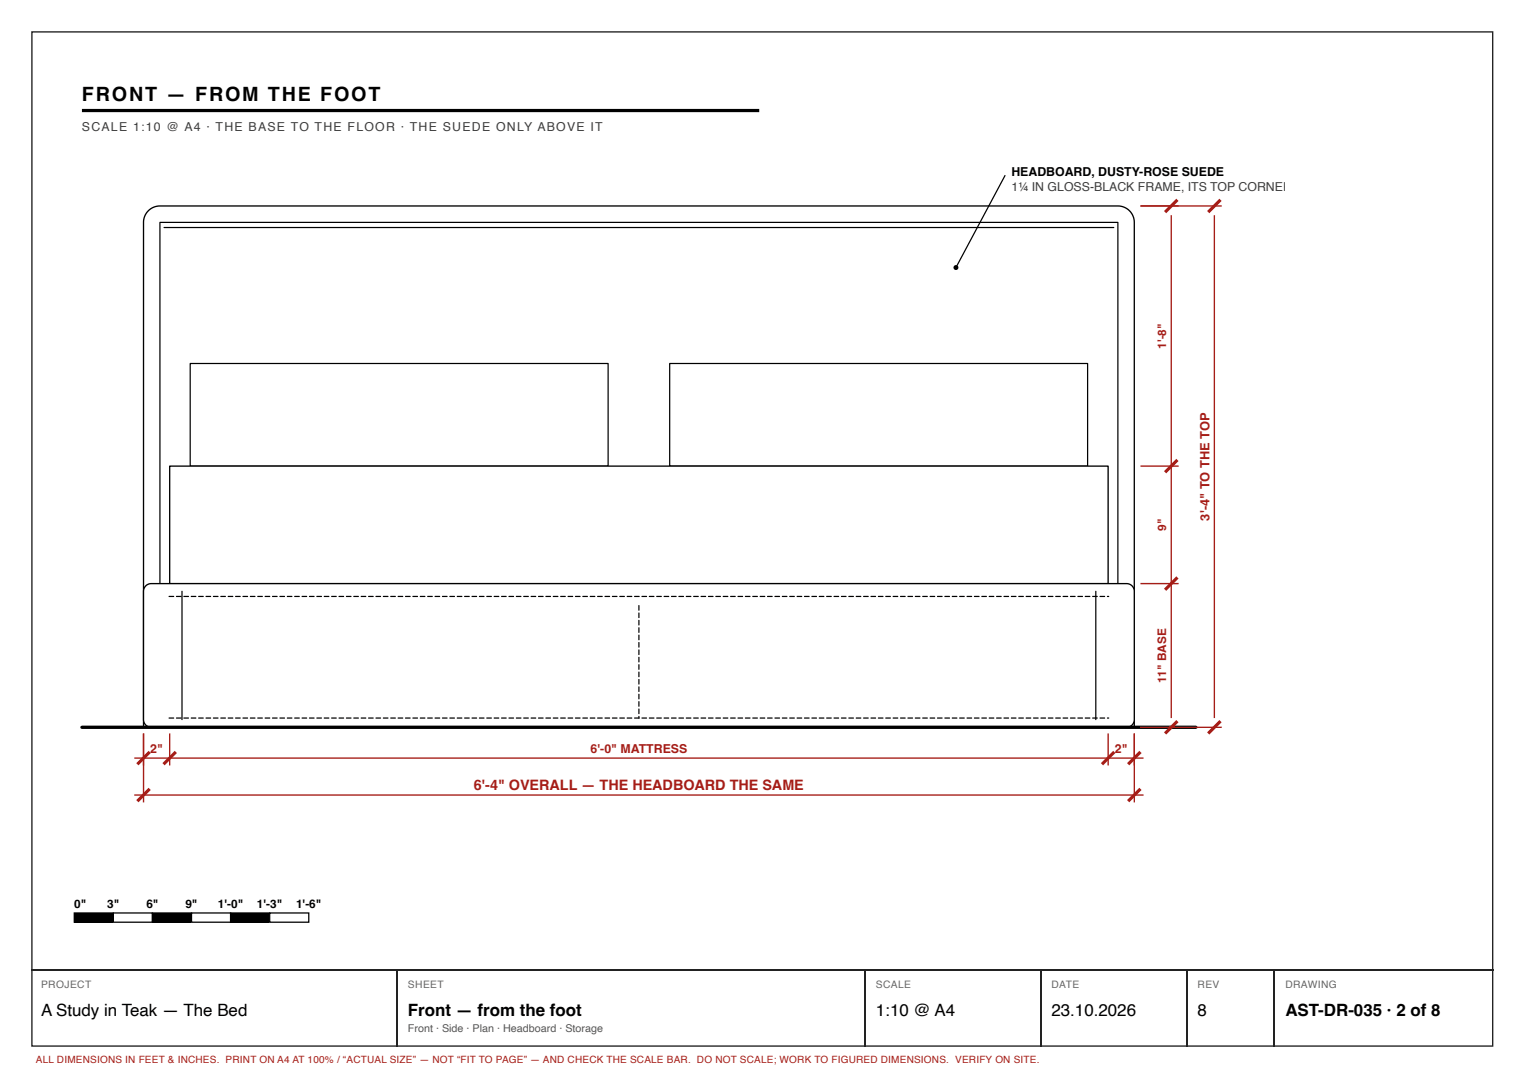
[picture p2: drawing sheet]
<svg xmlns="http://www.w3.org/2000/svg" width="297mm" height="210mm" viewBox="0 0 297 210" stroke-linecap="round" stroke-linejoin="round" font-family="sans-serif">
<path d="M6.2 6.2h284.7v197.7h-284.7z" fill="none" stroke="#222" stroke-width=".26"/>
<path d="M16 21.5h132" fill="none" stroke="#000" stroke-width=".63" stroke-linecap="butt"/>
<path d="M28.9 41.1l1-.7 1.3-.3h186.7a3.2 3.2 0 0 1 3.2 3.2v98.4h-193.1v-98.4l.2-1.2z" fill="#fff"/>
<path d="M28.9 41.1l1-.7 1.3-.3h186.7a3.2 3.2 0 0 1 3.2 3.2v98.4h-193.1v-98.4l.2-1.2z" fill="none" stroke="#000" stroke-width=".26"/>
<path d="M31.2 43.3h186.7v70.4h-186.7z" fill="#fff"/>
<path d="M31.2 43.3h186.7v70.4h-186.7zM32 44.3h185.1" fill="none" stroke="#000" stroke-width=".24"/>
<path d="M37.1 70.8h81.4v20h-81.4z" fill="#fff"/>
<path d="M37.1 70.8h81.4v20h-81.4z" fill="none" stroke="#000" stroke-width=".24"/>
<path d="M130.5 70.8h81.5v20h-81.5z" fill="#fff"/>
<path d="M130.5 70.8h81.5v20h-81.5z" fill="none" stroke="#000" stroke-width=".24"/>
<path d="M33.1 90.8h182.9v22.9h-182.9z" fill="#fff"/>
<path d="M33.1 90.8h182.9v22.9h-182.9z" fill="none" stroke="#000" stroke-width=".26"/>
<path d="M28.4 114.2l.5-.3 .6-.2h190.1a1.5 1.5 0 0 1 1.5 1.5v25a1.5 1.5 0 0 1-1.5 1.5h-190.1a1.5 1.5 0 0 1-1.5-1.5v-25l.1-.5z" fill="#fff"/>
<path d="M28.4 114.2l.5-.3 .6-.2h190.1a1.5 1.5 0 0 1 1.5 1.5v25a1.5 1.5 0 0 1-1.5 1.5h-190.1a1.5 1.5 0 0 1-1.5-1.5v-25l.1-.5z" fill="none" stroke="#000" stroke-width=".26"/>
<g fill="#000">
<path d="M14.5 177.9h7.6v1.8h-7.6z"/>
<path d="M32.9 116.2l.9-.1 .2 .1-.2 .2h-.8zM34.3 116.2l1-.1 .1 .1-.1 .2h-.9zM35.8 116.2l.9-.1 .1 .1-.1 .2h-.9zM37.2 116.2l1-.1 .1 .1-.1 .2h-.9zM38.6 116.2l1-.1 .1 .1-.1 .2h-.9zM40.1 116.2l.9-.1 .2 .1-.2 .2h-.8zM41.5 116.2l1-.1 .1 .1-.1 .2h-.9zM43 116.2l.9-.1 .1 .1-.1 .2h-.9zM44.4 116.2l1-.1 .1 .1-.1 .2h-.9zM45.8 116.2l1-.1 .1 .1-.1 .2h-.9zM47.3 116.2l.9-.1 .2 .1-.2 .2h-.8zM48.7 116.2l1-.1 .1 .1-.1 .2h-.9zM50.2 116.2l.9-.1 .1 .1-.1 .2h-.9zM51.6 116.2l1-.1 .1 .1-.1 .2h-.9zM53 116.2l1-.1 .1 .1-.1 .2h-.9zM54.5 116.2l.9-.1 .2 .1-.2 .2h-.8zM55.9 116.2l1-.1 .1 .1-.1 .2h-.9zM57.4 116.2l.9-.1 .1 .1-.1 .2h-.9zM58.8 116.2l1-.1 .1 .1-.1 .2h-.9zM60.2 116.2l1-.1 .1 .1-.1 .2h-.9zM61.7 116.2l.9-.1 .2 .1-.2 .2h-.8zM63.1 116.2l1-.1 .1 .1-.1 .2h-.9zM64.6 116.2l.9-.1 .1 .1-.1 .2h-.9zM66 116.2l1-.1 .1 .1-.1 .2h-.9zM67.4 116.2l1-.1 .1 .1-.1 .2h-.9zM68.9 116.2l.9-.1 .2 .1-.2 .2h-.8zM70.3 116.2l1-.1 .1 .1-.1 .2h-.9zM71.8 116.2l.9-.1 .1 .1-.1 .2h-.9zM73.2 116.2l1-.1 .1 .1-.1 .2h-.9zM74.6 116.2l1-.1 .1 .1-.1 .2h-.9zM76.1 116.2l.9-.1 .2 .1-.2 .2h-.8zM77.5 116.2l1-.1 .1 .1-.1 .2h-.9zM79 116.2l.9-.1 .1 .1-.1 .2h-.9zM80.4 116.2l1-.1 .1 .1-.1 .2h-.9zM81.8 116.2l1-.1 .1 .1-.1 .2h-.9zM83.3 116.2l.9-.1 .2 .1-.2 .2h-.8zM84.7 116.2l1-.1 .1 .1-.1 .2h-.9zM86.2 116.2l.9-.1 .1 .1-.1 .2h-.9zM87.6 116.2l1-.1 .1 .1-.1 .2h-.9zM89 116.2l1-.1 .1 .1-.1 .2h-.9zM90.5 116.2l.9-.1 .2 .1-.2 .2h-.8zM91.9 116.2l1-.1 .1 .1-.1 .2h-.9zM93.4 116.2l.9-.1 .1 .1-.1 .2h-.9zM94.8 116.2l1-.1 .1 .1-.1 .2h-.9zM96.2 116.2l1-.1 .1 .1-.1 .2h-.9zM97.7 116.2l.9-.1 .2 .1-.2 .2h-.8zM99.1 116.2l1-.1 .1 .1-.1 .2h-.9zM100.6 116.2l.9-.1 .1 .1-.1 .2h-.9zM102 116.2l1-.1 .1 .1-.1 .2h-.9zM103.4 116.2l1-.1 .1 .1-.1 .2h-.9zM104.9 116.2l.9-.1 .2 .1-.2 .2h-.8zM106.3 116.2l1-.1 .1 .1-.1 .2h-.9zM107.8 116.2l.9-.1 .1 .1-.1 .2h-.9zM109.2 116.2l1-.1 .1 .1-.1 .2h-.9zM110.6 116.2l1-.1 .1 .1-.1 .2h-.9zM112.1 116.2l.9-.1 .2 .1-.2 .2h-.8zM113.5 116.2l1-.1 .1 .1-.1 .2h-.9zM115 116.2l.9-.1 .1 .1-.1 .2h-.9zM116.4 116.2l.9-.1 .2 .1-.2 .2h-.8zM117.8 116.2l1-.1 .1 .1-.1 .2h-.9zM119.3 116.2l.9-.1 .1 .1-.1 .2h-.8zM120.7 116.2l1-.1 .1 .1-.1 .2h-.9zM122.2 116.2l.9-.1 .1 .1-.1 .2h-.9zM123.6 116.2l.9-.1 .2 .1-.2 .2h-.8zM125 116.2l1-.1 .1 .1-.1 .2h-.9zM126.5 116.2l.9-.1 .1 .1-.1 .2h-.8zM127.9 116.2l1-.1 .1 .1-.1 .2h-.9zM129.4 116.2l.9-.1 .1 .1-.1 .2h-.9zM130.8 116.2l.9-.1 .2 .1-.2 .2h-.8zM132.2 116.2l1-.1 .1 .1-.1 .2h-.9zM133.7 116.2l.9-.1 .1 .1-.1 .2h-.8zM135.1 116.2l1-.1 .1 .1-.1 .2h-.9zM136.6 116.2l.9-.1 .1 .1-.1 .2h-.9zM138 116.2l.9-.1 .2 .1-.2 .2h-.8zM139.4 116.2l1-.1 .1 .1-.1 .2h-.9zM140.9 116.2l.9-.1 .1 .1-.1 .2h-.8zM142.3 116.2l1-.1 .1 .1-.1 .2h-.9zM143.8 116.2l.9-.1 .1 .1-.1 .2h-.9zM145.2 116.2l.9-.1 .2 .1-.2 .2h-.8zM146.6 116.2l1-.1 .1 .1-.1 .2h-.9zM148.1 116.2l.9-.1 .1 .1-.1 .2h-.8zM149.5 116.2l1-.1 .1 .1-.1 .2h-.9zM151 116.2l.9-.1 .1 .1-.1 .2h-.9zM152.4 116.2l.9-.1 .2 .1-.2 .2h-.8zM153.8 116.2l1-.1 .1 .1-.1 .2h-.9zM155.3 116.2l.9-.1 .1 .1-.1 .2h-.8zM156.7 116.2l1-.1 .1 .1-.1 .2h-.9zM158.2 116.2l.9-.1 .1 .1-.1 .2h-.9zM159.6 116.2l.9-.1 .2 .1-.2 .2h-.8zM161 116.2l1-.1 .1 .1-.1 .2h-.9zM162.5 116.2l.9-.1 .1 .1-.1 .2h-.8zM163.9 116.2l1-.1 .1 .1-.1 .2h-.9zM165.4 116.2l.9-.1 .1 .1-.1 .2h-.9zM166.8 116.2l.9-.1 .2 .1-.2 .2h-.8zM168.2 116.2l1-.1 .1 .1-.1 .2h-.9zM169.7 116.2l.9-.1 .1 .1-.1 .2h-.8zM171.1 116.2l1-.1 .1 .1-.1 .2h-.9zM172.6 116.2l.9-.1 .1 .1-.1 .2h-.9zM174 116.2l.9-.1 .2 .1-.2 .2h-.8zM175.4 116.2l1-.1 .1 .1-.1 .2h-.9zM176.9 116.2l.9-.1 .1 .1-.1 .2h-.8zM178.3 116.2l1-.1 .1 .1-.1 .2h-.9zM179.8 116.2l.9-.1 .1 .1-.1 .2h-.9zM181.2 116.2l.9-.1 .2 .1-.2 .2h-.8zM182.6 116.2l1-.1 .1 .1-.1 .2h-.9zM184.1 116.2l.9-.1 .1 .1-.1 .2h-.8zM185.5 116.2l1-.1 .1 .1-.1 .2h-.9zM187 116.2l.9-.1 .1 .1-.1 .2h-.9zM188.4 116.2l.9-.1 .2 .1-.2 .2h-.8zM189.8 116.2l1-.1 .1 .1-.1 .2h-.9zM191.3 116.2l.9-.1 .1 .1-.1 .2h-.8zM192.7 116.2l1-.1 .1 .1-.1 .2h-.9zM194.2 116.2l.9-.1 .1 .1-.1 .2h-.9zM195.6 116.2l.9-.1 .2 .1-.2 .2h-.8zM197 116.2l1-.1 .1 .1-.1 .2h-.9zM198.5 116.2l.9-.1 .1 .1-.1 .2h-.8zM199.9 116.2l1-.1 .1 .1-.1 .2h-.9zM201.4 116.2l.9-.1 .1 .1-.1 .2h-.9zM202.8 116.2l.9-.1 .2 .1-.2 .2h-.8zM204.2 116.2l1-.1 .1 .1-.1 .2h-.9zM205.7 116.2l.9-.1 .1 .1-.1 .2h-.8zM207.1 116.2l1-.1 .1 .1-.1 .2h-.9zM208.6 116.2l.9-.1 .1 .1-.1 .2h-.9zM210 116.2l.9-.1 .2 .1-.2 .2h-.8zM211.4 116.2l1-.1 .1 .1-.1 .2h-.9zM212.9 116.2l.9-.1 .1 .1-.1 .2h-.8zM214.3 116.2l1-.1 .1 .1-.1 .2h-.9zM215.8 116.2l.3-.1 .1 .2h-.4z"/>
<path d="M124.4 118h.2v.9l-.1 .1-.1-.1zM124.4 119.4l.2 .1v.8l-.1 .2-.1-.2zM124.4 120.8l.2 .1v.9l-.1 .1-.1-.1zM124.4 122.3l.2 .1v.8l-.1 .1-.1-.1zM124.4 123.7l.2 .1v.9l-.1 .1-.1-.1zM124.4 125.2h.2v.9l-.1 .1-.1-.1zM124.4 126.6l.2 .1v.8l-.1 .2-.1-.2zM124.4 128l.2 .1v.9l-.1 .1-.1-.1zM124.4 129.5l.2 .1v.8l-.1 .1-.1-.1zM124.4 130.9l.2 .1v.9l-.1 .1-.1-.1zM124.4 132.4h.2v.9l-.1 .1-.1-.1zM124.4 133.8l.2 .1v.8l-.1 .2-.1-.2zM124.4 135.2l.2 .1v.9l-.1 .1-.1-.1zM124.4 136.7l.2 .1v.8l-.1 .1-.1-.1zM124.4 138.1l.2 .1v.9l-.1 .1-.1-.1zM124.4 139.6h.2v.4h-.2z"/>
<path d="M32.9 139.9l.9-.1 .2 .1-.2 .2h-.8zM34.3 139.9l1-.1 .1 .1-.1 .2h-.9zM35.8 139.9l.9-.1 .1 .1-.1 .2h-.9zM37.2 139.9l1-.1 .1 .1-.1 .2h-.9zM38.6 139.9l1-.1 .1 .1-.1 .2h-.9zM40.1 139.9l.9-.1 .2 .1-.2 .2h-.8zM41.5 139.9l1-.1 .1 .1-.1 .2h-.9zM43 139.9l.9-.1 .1 .1-.1 .2h-.9zM44.4 139.9l1-.1 .1 .1-.1 .2h-.9zM45.8 139.9l1-.1 .1 .1-.1 .2h-.9zM47.3 139.9l.9-.1 .2 .1-.2 .2h-.8zM48.7 139.9l1-.1 .1 .1-.1 .2h-.9zM50.2 139.9l.9-.1 .1 .1-.1 .2h-.9zM51.6 139.9l1-.1 .1 .1-.1 .2h-.9zM53 139.9l1-.1 .1 .1-.1 .2h-.9zM54.5 139.9l.9-.1 .2 .1-.2 .2h-.8zM55.9 139.9l1-.1 .1 .1-.1 .2h-.9zM57.4 139.9l.9-.1 .1 .1-.1 .2h-.9zM58.8 139.9l1-.1 .1 .1-.1 .2h-.9zM60.2 139.9l1-.1 .1 .1-.1 .2h-.9zM61.7 139.9l.9-.1 .2 .1-.2 .2h-.8zM63.1 139.9l1-.1 .1 .1-.1 .2h-.9zM64.6 139.9l.9-.1 .1 .1-.1 .2h-.9zM66 139.9l1-.1 .1 .1-.1 .2h-.9zM67.4 139.9l1-.1 .1 .1-.1 .2h-.9zM68.9 139.9l.9-.1 .2 .1-.2 .2h-.8zM70.3 139.9l1-.1 .1 .1-.1 .2h-.9zM71.8 139.9l.9-.1 .1 .1-.1 .2h-.9zM73.2 139.9l1-.1 .1 .1-.1 .2h-.9zM74.6 139.9l1-.1 .1 .1-.1 .2h-.9zM76.1 139.9l.9-.1 .2 .1-.2 .2h-.8zM77.5 139.9l1-.1 .1 .1-.1 .2h-.9zM79 139.9l.9-.1 .1 .1-.1 .2h-.9zM80.4 139.9l1-.1 .1 .1-.1 .2h-.9zM81.8 139.9l1-.1 .1 .1-.1 .2h-.9zM83.3 139.9l.9-.1 .2 .1-.2 .2h-.8zM84.7 139.9l1-.1 .1 .1-.1 .2h-.9zM86.2 139.9l.9-.1 .1 .1-.1 .2h-.9zM87.6 139.9l1-.1 .1 .1-.1 .2h-.9zM89 139.9l1-.1 .1 .1-.1 .2h-.9zM90.5 139.9l.9-.1 .2 .1-.2 .2h-.8zM91.9 139.9l1-.1 .1 .1-.1 .2h-.9zM93.4 139.9l.9-.1 .1 .1-.1 .2h-.9zM94.8 139.9l1-.1 .1 .1-.1 .2h-.9zM96.2 139.9l1-.1 .1 .1-.1 .2h-.9zM97.7 139.9l.9-.1 .2 .1-.2 .2h-.8zM99.1 139.9l1-.1 .1 .1-.1 .2h-.9zM100.6 139.9l.9-.1 .1 .1-.1 .2h-.9zM102 139.9l1-.1 .1 .1-.1 .2h-.9zM103.4 139.9l1-.1 .1 .1-.1 .2h-.9zM104.9 139.9l.9-.1 .2 .1-.2 .2h-.8zM106.3 139.9l1-.1 .1 .1-.1 .2h-.9zM107.8 139.9l.9-.1 .1 .1-.1 .2h-.9zM109.2 139.9l1-.1 .1 .1-.1 .2h-.9zM110.6 139.9l1-.1 .1 .1-.1 .2h-.9zM112.1 139.9l.9-.1 .2 .1-.2 .2h-.8zM113.5 139.9l1-.1 .1 .1-.1 .2h-.9zM115 139.9l.9-.1 .1 .1-.1 .2h-.9zM116.4 139.9l.9-.1 .2 .1-.2 .2h-.8zM117.8 139.9l1-.1 .1 .1-.1 .2h-.9zM119.3 139.9l.9-.1 .1 .1-.1 .2h-.8zM120.7 139.9l1-.1 .1 .1-.1 .2h-.9zM122.2 139.9l.9-.1 .1 .1-.1 .2h-.9zM123.6 139.9l.9-.1 .2 .1-.2 .2h-.8zM125 139.9l1-.1 .1 .1-.1 .2h-.9zM126.5 139.9l.9-.1 .1 .1-.1 .2h-.8zM127.9 139.9l1-.1 .1 .1-.1 .2h-.9zM129.4 139.9l.9-.1 .1 .1-.1 .2h-.9zM130.8 139.9l.9-.1 .2 .1-.2 .2h-.8zM132.2 139.9l1-.1 .1 .1-.1 .2h-.9zM133.7 139.9l.9-.1 .1 .1-.1 .2h-.8zM135.1 139.9l1-.1 .1 .1-.1 .2h-.9zM136.6 139.9l.9-.1 .1 .1-.1 .2h-.9zM138 139.9l.9-.1 .2 .1-.2 .2h-.8zM139.4 139.9l1-.1 .1 .1-.1 .2h-.9zM140.9 139.9l.9-.1 .1 .1-.1 .2h-.8zM142.3 139.9l1-.1 .1 .1-.1 .2h-.9zM143.8 139.9l.9-.1 .1 .1-.1 .2h-.9zM145.2 139.9l.9-.1 .2 .1-.2 .2h-.8zM146.6 139.9l1-.1 .1 .1-.1 .2h-.9zM148.1 139.9l.9-.1 .1 .1-.1 .2h-.8zM149.5 139.9l1-.1 .1 .1-.1 .2h-.9zM151 139.9l.9-.1 .1 .1-.1 .2h-.9zM152.4 139.9l.9-.1 .2 .1-.2 .2h-.8zM153.8 139.9l1-.1 .1 .1-.1 .2h-.9zM155.3 139.9l.9-.1 .1 .1-.1 .2h-.8zM156.7 139.9l1-.1 .1 .1-.1 .2h-.9zM158.2 139.9l.9-.1 .1 .1-.1 .2h-.9zM159.6 139.9l.9-.1 .2 .1-.2 .2h-.8zM161 139.9l1-.1 .1 .1-.1 .2h-.9zM162.5 139.9l.9-.1 .1 .1-.1 .2h-.8zM163.9 139.9l1-.1 .1 .1-.1 .2h-.9zM165.4 139.9l.9-.1 .1 .1-.1 .2h-.9zM166.8 139.9l.9-.1 .2 .1-.2 .2h-.8zM168.2 139.9l1-.1 .1 .1-.1 .2h-.9zM169.7 139.9l.9-.1 .1 .1-.1 .2h-.8zM171.1 139.9l1-.1 .1 .1-.1 .2h-.9zM172.6 139.9l.9-.1 .1 .1-.1 .2h-.9zM174 139.9l.9-.1 .2 .1-.2 .2h-.8zM175.4 139.9l1-.1 .1 .1-.1 .2h-.9zM176.9 139.9l.9-.1 .1 .1-.1 .2h-.8zM178.3 139.9l1-.1 .1 .1-.1 .2h-.9zM179.8 139.9l.9-.1 .1 .1-.1 .2h-.9zM181.2 139.9l.9-.1 .2 .1-.2 .2h-.8zM182.6 139.9l1-.1 .1 .1-.1 .2h-.9zM184.1 139.9l.9-.1 .1 .1-.1 .2h-.8zM185.5 139.9l1-.1 .1 .1-.1 .2h-.9zM187 139.9l.9-.1 .1 .1-.1 .2h-.9zM188.4 139.9l.9-.1 .2 .1-.2 .2h-.8zM189.8 139.9l1-.1 .1 .1-.1 .2h-.9zM191.3 139.9l.9-.1 .1 .1-.1 .2h-.8zM192.7 139.9l1-.1 .1 .1-.1 .2h-.9zM194.2 139.9l.9-.1 .1 .1-.1 .2h-.9zM195.6 139.9l.9-.1 .2 .1-.2 .2h-.8zM197 139.9l1-.1 .1 .1-.1 .2h-.9zM198.5 139.9l.9-.1 .1 .1-.1 .2h-.8zM199.9 139.9l1-.1 .1 .1-.1 .2h-.9zM201.4 139.9l.9-.1 .1 .1-.1 .2h-.9zM202.8 139.9l.9-.1 .2 .1-.2 .2h-.8zM204.2 139.9l1-.1 .1 .1-.1 .2h-.9zM205.7 139.9l.9-.1 .1 .1-.1 .2h-.8zM207.1 139.9l1-.1 .1 .1-.1 .2h-.9zM208.6 139.9l.9-.1 .1 .1-.1 .2h-.9zM210 139.9l.9-.1 .2 .1-.2 .2h-.8zM211.4 139.9l1-.1 .1 .1-.1 .2h-.9zM212.9 139.9l.9-.1 .1 .1-.1 .2h-.8zM214.3 139.9l1-.1 .1 .1-.1 .2h-.9zM215.8 139.9l.3-.1 .1 .2h-.4z"/>
<circle cx="186.3" cy="52.1" r=".48"/>
</g>
<path d="M195.9 34.1l-9.6 18M35.5 115.2v25M213.6 115.2v25" fill="none" stroke="#000" stroke-width=".24"/>
<path d="M16 141.7h217.1" fill="none" stroke="#000" stroke-width=".65"/>
<path d="M222.3 40.1h15.8M228.3 41.9v98M236.7 41.9v98M222.3 90.8h7.4M222.3 113.7h7.4M26.2 147.7h196.7M26.2 154.9h196.7M28 142.9v13.5M33.1 142.9v6.3M216 142.9v6.3M221.1 142.9v13.5M222.3 141.7h15.8" fill="none" stroke="#a51d17" stroke-width=".27"/>
<path d="M229.5 38.9l-2.4 2.4M237.9 38.9l-2.4 2.4M229.5 89.6l-2.4 2.4M229.5 112.5l-2.4 2.4M29.2 146.5l-2.4 2.4M29.2 153.7l-2.4 2.4M34.3 146.5l-2.4 2.4M217.2 146.5l-2.4 2.4M222.3 146.5l-2.4 2.4M222.3 153.7l-2.4 2.4M229.5 140.5l-2.4 2.4M237.9 140.5l-2.4 2.4" fill="none" stroke="#a51d17" stroke-width=".61" stroke-linecap="butt"/>
<path d="M14.5 177.9h7.6v1.8h-7.6z" fill="none" stroke="#000" stroke-width=".25"/>
<path d="M22.1 177.9h7.6v1.8h-7.6z" fill="#fff"/>
<path d="M22.1 177.9h7.6v1.8h-7.6zM29.7 177.9h7.6v1.8h-7.6z" fill="none" stroke="#000" stroke-width=".25"/>
<path d="M29.7 177.9h7.6v1.8h-7.6z" fill="#000"/>
<path d="M37.3 177.9h7.6v1.8h-7.6z" fill="#fff"/>
<path d="M37.3 177.9h7.6v1.8h-7.6zM44.9 177.9h7.7v1.8h-7.7z" fill="none" stroke="#000" stroke-width=".25"/>
<path d="M44.9 177.9h7.7v1.8h-7.7z" fill="#000"/>
<path d="M52.6 177.9h7.6v1.8h-7.6z" fill="#fff"/>
<path d="M52.6 177.9h7.6v1.8h-7.6z" fill="none" stroke="#000" stroke-width=".25"/>
<path d="M6.1 189h284.9M77.4 189.2v14.8M168.7 189.2v14.8M202.8 189.2v14.8M231.4 189.2v14.8M248.3 189.2v14.8" fill="none" stroke="#222" stroke-width=".26"/>
<text font-size="3.8" x="16" y="19.7">FRONT — FROM THE FOOT</text>
<g font-size="3.3">
<text x="8" y="197.9">A Study in Teak — The Bed</text>
<text x="79.5" y="197.9">Front — from the foot</text>
<text x="170.7" y="197.9">1:10 @ A4</text>
<text x="204.9" y="197.9">23.10.2026</text>
<text x="233.4" y="197.9">8</text>
<text x="250.5" y="197.9">AST-DR-035 · 2 of 8</text>
</g>
<text font-size="2.8" fill="#a51d17" x="92.4" y="154">6'-4&quot; OVERALL — THE HEADBOARD THE SAME</text>
<text font-size="2.5" fill="#a51d17" x="235.7" y="101.5" transform="rotate(-90 235.7 101.5)">3'-4&quot; TO THE TOP</text>
<g font-size="2.4" fill="#3d3d3d">
<text x="16" y="25.5">SCALE 1:10 @ A4 · THE BASE TO THE FLOOR · THE SUEDE ONLY ABOVE IT</text>
<text x="197.1" y="37.1">1¼ IN GLOSS-BLACK FRAME, ITS TOP CORNER</text>
</g>
<text font-size="2.4" x="197.1" y="34.4">HEADBOARD, DUSTY-ROSE SUEDE</text>
<g font-size="2.4" fill="#a51d17">
<text x="29.3" y="146.8">2&quot;</text>
<text x="115.1" y="146.8">6'-0&quot; MATTRESS</text>
<text x="217.3" y="146.8">2&quot;</text>
</g>
<g font-size="2.3" fill="#a51d17">
<text x="227.3" y="68" transform="rotate(-90 227.3 68)">1'-8&quot;</text>
<text x="227.3" y="103.5" transform="rotate(-90 227.3 103.5)">9&quot;</text>
<text x="227.3" y="133" transform="rotate(-90 227.3 133)">11&quot; BASE</text>
</g>
<g font-size="2.3">
<text x="14.5" y="176.9">0&quot;</text>
<text x="20.9" y="176.9">3&quot;</text>
<text x="28.5" y="176.9">6&quot;</text>
<text x="36.1" y="176.9">9&quot;</text>
<text x="42.5" y="176.9">1'-0&quot;</text>
<text x="50.1" y="176.9">1'-3&quot;</text>
<text x="57.7" y="176.9">1'-6&quot;</text>
</g>
<text font-size="2.1" fill="#555" x="79.5" y="201.1">Front · Side · Plan · Headboard · Storage</text>
<g font-size="2" fill="#666">
<text x="8" y="192.6">PROJECT</text>
<text x="79.5" y="192.6">SHEET</text>
<text x="170.7" y="192.6">SCALE</text>
<text x="204.9" y="192.6">DATE</text>
<text x="233.4" y="192.6">REV</text>
<text x="250.5" y="192.6">DRAWING</text>
</g>
<text font-size="1.9" fill="#a51d17" x="7" y="207.2">ALL DIMENSIONS IN FEET &amp; INCHES. PRINT ON A4 AT 100% / “ACTUAL SIZE” — NOT “FIT TO PAGE” — AND CHECK THE SCALE BAR. DO NOT SCALE; WORK TO FIGURED DIMENSIONS. VERIFY ON SITE.</text>
</svg>
